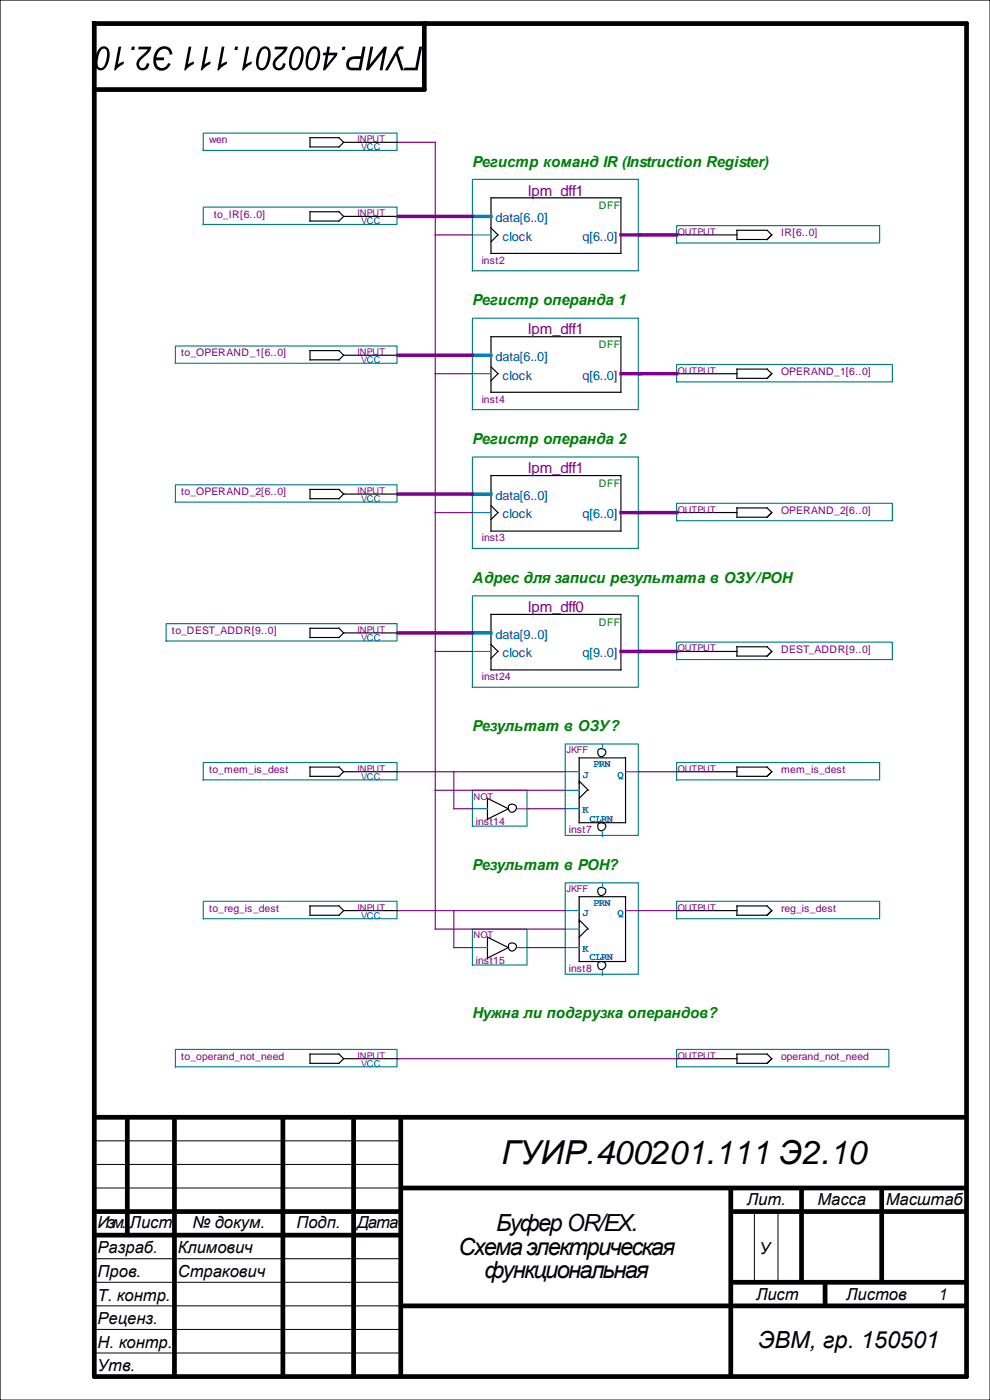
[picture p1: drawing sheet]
<svg xmlns="http://www.w3.org/2000/svg" width="210mm" height="297mm" viewBox="0 0 210 297" stroke-linecap="round" stroke-linejoin="round" font-family="sans-serif">
<path d="M0 0h210v297h-210z" fill="none" stroke="#000" stroke-width=".25"/>
<path d="M20 5h185v287h-185zM90 5v14h-70" fill="none" stroke="#000" stroke-width="1"/>
<g fill="none" stroke="#000" stroke-width="1" stroke-linecap="butt">
<path d="M20 237h185M27 237v25M37 237v55M60 237v55M75 237v55M85 237v55M20 257h65M85 252h120M155 252v40M155 257h50M170 252v20M187 252v20"/>
<path d="M20 262h65M85 277h120M155 272h50M175 272v5"/>
</g>
<path d="M20 242h65M20 247h65M20 252h65M160 257v15M165 257v15M20 267h65M20 272h65M20 277h65M20 282h65M20 287h65" fill="none" stroke="#000" stroke-width=".21"/>
<g fill="#000">
<path d="M29.4 9.9h2.7a4.7 4.7 0 0 1-2.1 2.7 .97 .97 0 0 0-.5 1.1 .97 .97 0 0 0 .9 .7l.5-.4 .2-.6 .6 .1a1.4 1.4 0 0 1-2 1.3 1.4 1.4 0 0 1-.3-2.3l1.9-2h-2zM28 9.9h.6l-.1 .7h-.7zM25.1 9.9h.6l-.7 3.8 1.3-.7-.1 .6-1.1 .7-.6 .6h-.3zM21.2 10.2a1.21 1.21 0 0 1 1.4-.3 1.21 1.21 0 0 1 .6 1.2 3.7 3.7 0 0 1-1.5 3.8 1.31 1.31 0 0 1-1.6-1.6 4.7 4.7 0 0 1 1.1-3.1zM21.4 10.6a4.6 4.6 0 0 0-.5 3.6 .84 .84 0 0 0 .8 .1 .84 .84 0 0 0 .6-.7l.2-.6a3.2 3.2 0 0 0-.1-2.5l-.4-.2z"/>
<path d="M49.9 9.9h.6l-.1 .7h-.7zM47 9.9h.6l-.7 3.8 1.3-.7-.1 .6-1.1 .7-.6 .6h-.3zM43.5 9.9h.6l-.7 3.8 1.3-.7-.1 .6-1.1 .7-.6 .6h-.3zM40 9.9h.6l-.7 3.8 1.3-.7-.1 .6-1.1 .7-.6 .6h-.3zM33.4 10.4a1.77 1.77 0 0 1 2-.5 1.77 1.77 0 0 1 1.2 1.6l-.6 .1a1.24 1.24 0 0 0-.9-1.3 1.24 1.24 0 0 0-1.5 .8l-.4 1.1h1.6l-.1 .6h-1.6a1.31 1.31 0 0 0 1 1.6 1.31 1.31 0 0 0 1.6-1l.5 .1a1.87 1.87 0 0 1-2.2 1.5 1.87 1.87 0 0 1-1.5-2.1l.3-1.4z"/>
<path d="M69.4 9.9h.6l-.2 1.3h1.8l-.1 .6-2.6 3.1h-.4l.6-3.2h-.6l.1-.5h.6zM69.6 11.7l-.3 2.1 1.6-2.1zM65.8 10.2a1.21 1.21 0 0 1 1.4-.3 1.21 1.21 0 0 1 .7 1.2 3.7 3.7 0 0 1-1.6 3.8 1.31 1.31 0 0 1-1.5-1.6 4.7 4.7 0 0 1 1-3.1zM66.1 10.6a4.6 4.6 0 0 0-.6 3.6 .84 .84 0 0 0 .9 .1 .84 .84 0 0 0 .5-.7l.2-.6a2.39 2.39 0 0 0-.2-2.7h-.4zM62.3 10.2a1.21 1.21 0 0 1 1.4-.3 1.21 1.21 0 0 1 .7 1.2 3.7 3.7 0 0 1-1.6 3.8 1.31 1.31 0 0 1-1.5-1.6 4.7 4.7 0 0 1 1-3.1zM62.6 10.6a4.6 4.6 0 0 0-.6 3.6 .84 .84 0 0 0 .9 .1 .84 .84 0 0 0 .5-.7l.2-.6a2.39 2.39 0 0 0-.2-2.7h-.4zM58.3 9.9h2.7a4.7 4.7 0 0 1-2.1 2.7 .97 .97 0 0 0-.5 1.1 .97 .97 0 0 0 1 .7l.4-.4 .2-.6 .6 .1a1.4 1.4 0 0 1-2 1.3 1.4 1.4 0 0 1-.3-2.3l1.9-2h-2zM55.3 10.2a1.21 1.21 0 0 1 1.4-.3 1.21 1.21 0 0 1 .7 1.2 3.7 3.7 0 0 1-1.6 3.8 1.31 1.31 0 0 1-1.5-1.6 4.7 4.7 0 0 1 1-3.1zM55.6 10.6a4.6 4.6 0 0 0-.6 3.6 .84 .84 0 0 0 .9 .1 .84 .84 0 0 0 .5-.7l.2-.6a2.39 2.39 0 0 0-.2-2.7h-.4zM52.3 9.9h.5l-.7 3.8 1.3-.7-.1 .6-1.1 .7-.5 .6h-.4z"/>
<path d="M88.9 9.9h.6l-.9 5h-2.9l.1-.6h2.3zM84.5 10l.5-.2 .6 .1-.1 .6h-.6l-.5 .6 1.3 3.8h-.7l-1-3.2-1.7 3.2h-.7zM78.6 9.9h.5l-.7 3.8 3.1-3.8h.6l-1 5h-.6l.8-3.8-3.1 3.8h-.6zM73.9 12.4l.9-.4 1.8-.1 .3-2h.6l-.9 5h-1.9a1.4 1.4 0 0 1-1.3-1 1.4 1.4 0 0 1 .5-1.5zM74.3 12.9a.83 .83 0 0 0-.3 1 .83 .83 0 0 0 .9 .5h1.2l.3-1.9-1.6 .1zM72.6 9.9h.7l-.2 .7h-.6z"/>
</g>
<path d="M43.1 43.9h41.1v3.7h-41.1z" fill-rule="evenodd" fill="#fff" stroke="#008080" stroke-width=".25" stroke-dasharray=".2 .2"/>
<path d="M65.7 44.9h6.2l1 1-1 1h-6.2zM72.9 45.9h11.6" fill="none" stroke="#000" stroke-width=".25"/>
<path d="M43.1 28.2h41.1v3.7h-41.1z" fill-rule="evenodd" fill="#fff" stroke="#008080" stroke-width=".25" stroke-dasharray=".2 .2"/>
<path d="M65.7 29.2h6.2l1 1-1 1h-6.2zM72.9 30.2h11.6" fill="none" stroke="#000" stroke-width=".25"/>
<path d="M43.1 161.7h41.1v3.7h-41.1z" fill-rule="evenodd" fill="#fff" stroke="#008080" stroke-width=".25" stroke-dasharray=".2 .2"/>
<path d="M65.7 162.7h6.2l1 1-1 1h-6.2zM72.9 163.7h11.6" fill="none" stroke="#000" stroke-width=".25"/>
<path d="M43.1 191.2h41.1v3.7h-41.1z" fill-rule="evenodd" fill="#fff" stroke="#008080" stroke-width=".25" stroke-dasharray=".2 .2"/>
<path d="M65.7 192.2h6.2l1 1-1 .9h-6.2zM72.9 193.2h11.6" fill="none" stroke="#000" stroke-width=".25"/>
<path d="M35.2 132.3h49v3.7h-49z" fill-rule="evenodd" fill="#fff" stroke="#008080" stroke-width=".25" stroke-dasharray=".2 .2"/>
<path d="M65.7 133.3h6.2l1 1-1 .9h-6.2zM72.9 134.3h11.6" fill="none" stroke="#000" stroke-width=".25"/>
<path d="M37.2 73.4h47v3.7h-47z" fill-rule="evenodd" fill="#fff" stroke="#008080" stroke-width=".25" stroke-dasharray=".2 .2"/>
<path d="M65.7 74.4h6.2l1 1-1 .9h-6.2zM72.9 75.4h11.6" fill="none" stroke="#000" stroke-width=".25"/>
<path d="M37.2 102.8h47v3.7h-47z" fill-rule="evenodd" fill="#fff" stroke="#008080" stroke-width=".25" stroke-dasharray=".2 .2"/>
<path d="M65.7 103.8h6.2l1 1-1 1h-6.2zM72.9 104.8h11.6" fill="none" stroke="#000" stroke-width=".25"/>
<path d="M37.2 222.6h47v3.7h-47z" fill-rule="evenodd" fill="#fff" stroke="#008080" stroke-width=".25" stroke-dasharray=".2 .2"/>
<path d="M65.7 223.6h6.2l1 1-1 1h-6.2zM72.9 224.6h11.6" fill="none" stroke="#000" stroke-width=".25"/>
<path d="M143.5 47.9h43.1v3.6h-43.1z" fill-rule="evenodd" fill="#fff" stroke="#008080" stroke-width=".25" stroke-dasharray=".2 .2"/>
<path d="M143.5 49.8h12.8M156.3 48.8h6.4l1 1-1 1h-6.4z" fill="none" stroke="#000" stroke-width=".25"/>
<path d="M143.5 161.7h43.1v3.7h-43.1z" fill-rule="evenodd" fill="#fff" stroke="#008080" stroke-width=".25" stroke-dasharray=".2 .2"/>
<path d="M143.5 163.7h12.8M156.3 162.7h6.4l1 1-1 1h-6.4z" fill="none" stroke="#000" stroke-width=".25"/>
<path d="M143.5 191.2h43.1v3.7h-43.1z" fill-rule="evenodd" fill="#fff" stroke="#008080" stroke-width=".25" stroke-dasharray=".2 .2"/>
<path d="M143.5 193.2h12.8M156.3 192.2h6.4l1 1-1 .9h-6.4z" fill="none" stroke="#000" stroke-width=".25"/>
<path d="M143.5 136.2h45.8v3.7h-45.8z" fill-rule="evenodd" fill="#fff" stroke="#008080" stroke-width=".25" stroke-dasharray=".2 .2"/>
<path d="M143.5 138.2h12.8M156.3 137.2h6.4l1 1-1 1h-6.4z" fill="none" stroke="#000" stroke-width=".25"/>
<path d="M143.5 77.3h45.8v3.7h-45.8z" fill-rule="evenodd" fill="#fff" stroke="#008080" stroke-width=".25" stroke-dasharray=".2 .2"/>
<path d="M143.5 79.3h12.8M156.3 78.3h6.4l1 1-1 1h-6.4z" fill="none" stroke="#000" stroke-width=".25"/>
<path d="M143.5 106.8h45.8v3.6h-45.8z" fill-rule="evenodd" fill="#fff" stroke="#008080" stroke-width=".25" stroke-dasharray=".2 .2"/>
<path d="M143.5 108.7h12.8M156.3 107.7h6.4l1 1-1 1h-6.4z" fill="none" stroke="#000" stroke-width=".25"/>
<path d="M143.5 222.6h45v3.7h-45z" fill-rule="evenodd" fill="#fff" stroke="#008080" stroke-width=".25" stroke-dasharray=".2 .2"/>
<path d="M143.5 224.6h12.8M156.3 223.6h6.4l1 1-1 1h-6.4z" fill="none" stroke="#000" stroke-width=".25"/>
<path d="M100.2 38h35.2v19.4h-35.2z" fill-rule="evenodd" fill="#fff" stroke="#008080" stroke-width=".25" stroke-dasharray=".2 .2"/>
<path d="M104.1 42h27.6v11.8h-27.6zM104.1 48.4l1.5 1.4-1.5 1.5" fill="none" stroke="#000" stroke-width=".25"/>
<path d="M100.2 45.9h3.9" fill="none" stroke="#0080ff" stroke-width=".74"/>
<path d="M100.2 49.8h3.9" fill="none" stroke="#0080ff" stroke-width=".25"/>
<path d="M131.7 49.8h3.9" fill="none" stroke="#8000ff" stroke-width=".74"/>
<path d="M100.2 96.9h35.2v19.4h-35.2z" fill-rule="evenodd" fill="#fff" stroke="#008080" stroke-width=".25" stroke-dasharray=".2 .2"/>
<path d="M104.1 100.9h27.6v11.8h-27.6zM104.1 107.3l1.5 1.4-1.5 1.5" fill="none" stroke="#000" stroke-width=".25"/>
<path d="M100.2 104.8h3.9" fill="none" stroke="#0080ff" stroke-width=".74"/>
<path d="M100.2 108.7h3.9" fill="none" stroke="#0080ff" stroke-width=".25"/>
<path d="M131.7 108.7h3.9" fill="none" stroke="#8000ff" stroke-width=".74"/>
<path d="M119.9 157.8h15.5v19.4h-15.5z" fill-rule="evenodd" fill="#fff" stroke="#008080" stroke-width=".25" stroke-dasharray=".2 .2"/>
<g fill="none" stroke="#000" stroke-width=".25">
<path d="M122.8 160.8h9.9v13.7h-9.9zM122.8 165.7l2 1.9M124.6 167.6l-1.8 1.7"/>
<circle cx="127.6" cy="159.6" r=".85"/>
<circle cx="127.6" cy="175.3" r=".85"/>
</g>
<path d="M127.8 157.8v1M119.9 163.7h2.9M119.9 167.6h2.9M119.9 171.6h2.9M127.8 176.5v.9" fill="none" stroke="#0080ff" stroke-width=".25"/>
<path d="M132.7 163.7h2.9" fill="none" stroke="#8000ff" stroke-width=".25"/>
<path d="M119.9 187.3h15.5v19.4h-15.5z" fill-rule="evenodd" fill="#fff" stroke="#008080" stroke-width=".25" stroke-dasharray=".2 .2"/>
<g fill="none" stroke="#000" stroke-width=".25">
<path d="M122.8 190.2h9.9v13.8h-9.9zM122.8 195.1l2 2M124.6 197.1l-1.8 1.7"/>
<circle cx="127.6" cy="189.1" r=".85"/>
<circle cx="127.6" cy="204.8" r=".85"/>
</g>
<path d="M119.9 193.2h2.9M119.9 197.1h2.9M127.8 187.3v.9M119.9 201h2.9M127.8 205.9v1" fill="none" stroke="#0080ff" stroke-width=".25"/>
<path d="M132.7 193.2h2.9" fill="none" stroke="#8000ff" stroke-width=".25"/>
<path d="M100.2 167.6h11.6v7.6h-11.6z" fill-rule="evenodd" fill="#fff" stroke="#008080" stroke-width=".25" stroke-dasharray=".2 .2"/>
<g fill="none" stroke="#000" stroke-width=".25">
<path d="M103.4 169.3l4.4 2.3-4.4 2.2z"/>
<circle cx="108.7" cy="171.4" r=".85"/>
</g>
<path d="M100.2 171.6h3.2" fill="none" stroke="#0080ff" stroke-width=".25"/>
<path d="M109.8 171.6h2.2" fill="none" stroke="#8000ff" stroke-width=".25"/>
<path d="M100.2 197.1h11.6v7.6h-11.6z" fill-rule="evenodd" fill="#fff" stroke="#008080" stroke-width=".25" stroke-dasharray=".2 .2"/>
<g fill="none" stroke="#000" stroke-width=".25">
<path d="M103.4 198.8l4.4 2.2-4.4 2.2z"/>
<circle cx="108.7" cy="200.8" r=".85"/>
</g>
<path d="M100.2 201h3.2" fill="none" stroke="#0080ff" stroke-width=".25"/>
<path d="M109.8 201h2.2" fill="none" stroke="#8000ff" stroke-width=".25"/>
<path d="M100.2 126.4h35.2v19.4h-35.2z" fill-rule="evenodd" fill="#fff" stroke="#008080" stroke-width=".25" stroke-dasharray=".2 .2"/>
<path d="M104.1 130.3h27.6v11.8h-27.6zM104.1 136.7l1.5 1.5-1.5 1.5" fill="none" stroke="#000" stroke-width=".25"/>
<path d="M100.2 134.3h3.9" fill="none" stroke="#0080ff" stroke-width=".74"/>
<path d="M100.2 138.2h3.9" fill="none" stroke="#0080ff" stroke-width=".25"/>
<path d="M131.7 138.2h3.9" fill="none" stroke="#8000ff" stroke-width=".74"/>
<path d="M100.2 67.5h35.2v19.4h-35.2z" fill-rule="evenodd" fill="#fff" stroke="#008080" stroke-width=".25" stroke-dasharray=".2 .2"/>
<path d="M104.1 71.4h27.6v11.8h-27.6zM104.1 77.8l1.5 1.5-1.5 1.5" fill="none" stroke="#000" stroke-width=".25"/>
<path d="M100.2 75.4h3.9" fill="none" stroke="#0080ff" stroke-width=".74"/>
<path d="M100.2 79.3h3.9" fill="none" stroke="#0080ff" stroke-width=".25"/>
<path d="M131.7 79.3h3.9" fill="none" stroke="#8000ff" stroke-width=".74"/>
<g fill="none" stroke="#800080" stroke-width=".25">
<path d="M84.5 30.2h7.8v166.9h27.6M92.3 49.8h7.9M92.3 79.3h7.9M92.3 108.7h7.9M92.3 138.2h7.9M84.5 163.7h35.4M92.3 167.6h27.6M96.3 163.7v7.9h3.9M112 171.6h7.9M135.6 163.7h7.9M84.5 193.2h35.4M96.3 193.2v7.8h3.9"/>
<path d="M135.6 193.2h7.9M112 201h7.9M84.5 224.6h59"/>
</g>
<path d="M84.5 45.9h15.7M135.6 49.8h7.9M84.5 75.4h15.7M135.6 79.3h7.9M84.5 104.8h15.7M135.6 108.7h7.9M84.5 134.3h15.7M135.6 138.2h7.9" fill="none" stroke="#800080" stroke-width=".74"/>
<text font-size="7" x="106.4" y="247">ГУИР.400201.111 Э2.10</text>
<g font-size="5">
<text x="105.2" y="261.1">БуферOR/EX.</text>
<text x="97.2" y="266.1">Схема электрическая</text>
<text x="102.8" y="271.1">функциональная</text>
<text x="160.8" y="286">ЭВМ, гр. 150501</text>
</g>
<g font-size="3.5">
<text x="158.4" y="255.6">Лит.</text>
<text x="173.4" y="255.6">Масса</text>
<text x="187.9" y="255.6">Масштаб</text>
<text x="20.7" y="260.6">Изм.</text>
<text x="27.5" y="260.6">Лист</text>
<text x="40.8" y="260.6">№ докум.</text>
<text x="62.9" y="260.6">Подп.</text>
<text x="75.7" y="260.6">Дата</text>
<text x="20.7" y="265.9">Разраб.</text>
<text x="37.7" y="265.9">Климович</text>
<text x="161.1" y="265.9">У</text>
<text x="20.7" y="270.9">Пров.</text>
<text x="20.7" y="275.9">Т. контр.</text>
<text x="37.7" y="270.9">Стракович</text>
<text x="160.4" y="275.8">Лист</text>
<text x="179.5" y="275.8">Листов</text>
<text x="198.9" y="275.8">1</text>
<text x="20.7" y="280.9">Реценз.</text>
<text x="20.7" y="285.9">Н. контр.</text>
<text x="20.7" y="290.9">Утв.</text>
</g>
<g font-size="3.2" fill="#008000">
<text x="100.2" y="35.3">Регистр команд IR (Instruction Register)</text>
<text x="100.2" y="64.8">Регистр операнда 1</text>
<text x="100.2" y="94.2">Регистр операнда 2</text>
<text x="100.2" y="123.7">Адрес для записи результата в ОЗУ/РОН</text>
<text x="100.2" y="155.1">Результат в ОЗУ?</text>
<text x="100.2" y="184.6">Результат в РОН?</text>
<text x="100.2" y="216">Нужна ли подгрузка операндов?</text>
</g>
<g font-size="3.2" fill="#800080">
<text x="112" y="41.5">lpm_dff1</text>
<text x="112" y="70.9">lpm_dff1</text>
<text x="112" y="100.4">lpm_dff1</text>
<text x="112" y="129.8">lpm_dff0</text>
</g>
<g font-size="2.7" fill="#00f">
<text x="105.1" y="47.1">data[6..0]</text>
<text x="106.6" y="51.1">clock</text>
<text x="123.6" y="51.1">q[6..0]</text>
<text x="105.1" y="76.6">data[6..0]</text>
<text x="106.6" y="80.5">clock</text>
<text x="123.6" y="80.5">q[6..0]</text>
<text x="105.1" y="106">data[6..0]</text>
<text x="106.6" y="110">clock</text>
<text x="123.6" y="110">q[6..0]</text>
<text x="105.1" y="135.5">data[9..0]</text>
<text x="106.6" y="139.4">clock</text>
<text x="123.6" y="139.4">q[9..0]</text>
</g>
<g font-size="2.2" fill="#800080">
<text x="44.3" y="30.4">wen</text>
<text x="45.3" y="46.2">to_IR[6..0]</text>
<text x="165.6" y="50.1">IR[6..0]</text>
<text x="102.2" y="56">inst2</text>
<text x="38.4" y="75.6">to_OPERAND_1[6..0]</text>
<text x="165.6" y="79.5">OPERAND_1[6..0]</text>
<text x="102.2" y="85.4">inst4</text>
<text x="38.4" y="105">to_OPERAND_2[6..0]</text>
<text x="165.6" y="109">OPERAND_2[6..0]</text>
<text x="102.2" y="114.9">inst3</text>
<text x="36.5" y="134.5">to_DEST_ADDR[9..0]</text>
<text x="165.6" y="138.4">DEST_ADDR[9..0]</text>
<text x="102.2" y="144.3">inst24</text>
<text x="44.3" y="163.9">to_mem_is_dest</text>
<text x="165.6" y="163.9">mem_is_dest</text>
<text x="100.9" y="175">inst14</text>
<text x="120.6" y="176.7">inst7</text>
<text x="44.3" y="193.4">to_reg_is_dest</text>
<text x="165.6" y="193.4">reg_is_dest</text>
<text x="100.9" y="204.4">inst15</text>
<text x="120.6" y="206.2">inst8</text>
<text x="38.4" y="224.8">to_operand_not_need</text>
<text x="165.6" y="224.8">operand_not_need</text>
</g>
<g font-size="2.2" fill="#008000">
<text x="127" y="44.4">DFF</text>
<text x="127" y="73.9">DFF</text>
<text x="127" y="103.3">DFF</text>
<text x="127" y="132.8">DFF</text>
</g>
<g font-size="2.2" fill="#00f">
<text x="123.6" y="164.9">J</text>
<text x="125.8" y="162.7">PRN</text>
<text x="131" y="164.9">Q</text>
<text x="123.6" y="172.5">K</text>
<text x="125" y="174.3">CLRN</text>
<text x="123.6" y="194.4">J</text>
<text x="125.8" y="192.2">PRN</text>
<text x="131" y="194.4">Q</text>
<text x="123.6" y="202">K</text>
<text x="125" y="203.7">CLRN</text>
</g>
<g font-size="2" fill="#800080">
<text x="75.8" y="30.2">INPUT</text>
<text x="75.8" y="45.9">INPUT</text>
<text x="143.8" y="49.8">OUTPUT</text>
<text x="75.8" y="75.4">INPUT</text>
<text x="143.8" y="79.3">OUTPUT</text>
<text x="75.8" y="104.8">INPUT</text>
<text x="143.8" y="108.7">OUTPUT</text>
<text x="75.8" y="134.3">INPUT</text>
<text x="143.8" y="138.2">OUTPUT</text>
<text x="120.1" y="159.8">JKFF</text>
<text x="75.8" y="163.7">INPUT</text>
<text x="143.8" y="163.7">OUTPUT</text>
<text x="100.4" y="169.6">NOT</text>
<text x="120.1" y="189.2">JKFF</text>
<text x="75.8" y="193.2">INPUT</text>
<text x="143.8" y="193.2">OUTPUT</text>
<text x="100.4" y="199">NOT</text>
<text x="75.8" y="224.6">INPUT</text>
<text x="143.8" y="224.6">OUTPUT</text>
</g>
<g font-size="2" fill="#00f">
<text x="76.6" y="31.9">VCC</text>
<text x="76.6" y="47.6">VCC</text>
<text x="76.6" y="77.1">VCC</text>
<text x="76.6" y="106.5">VCC</text>
<text x="76.6" y="136">VCC</text>
<text x="76.6" y="165.4">VCC</text>
<text x="76.6" y="194.9">VCC</text>
<text x="76.6" y="226.3">VCC</text>
</g>
</svg>
